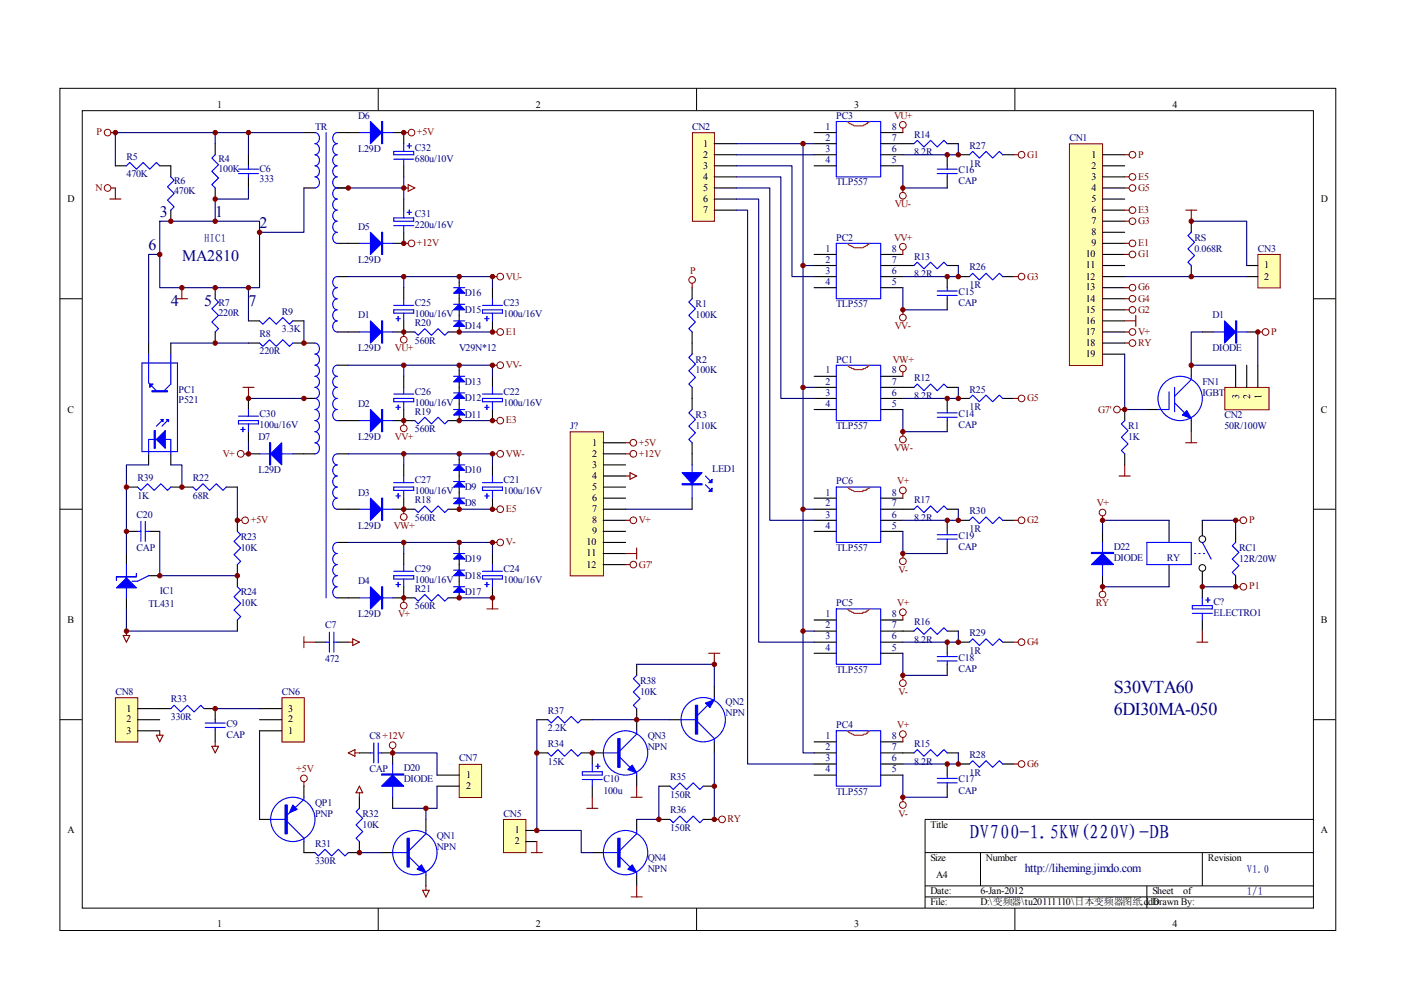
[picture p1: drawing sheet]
<svg xmlns="http://www.w3.org/2000/svg" width="297mm" height="210mm" viewBox="0 0 297 210" stroke-linecap="round" stroke-linejoin="round" font-family="sans-serif">
<g fill="none" stroke="#000" stroke-width=".21">
<path d="M12.7 18.7h270.5v178.6h-270.5zM80.2 18.7v4.7M147.7 18.7v4.7M215.2 18.7v4.7M17.4 23.5h261.1v169h-261.1zM12.7 63.3h4.7M278.4 63.3h4.7M12.7 108h4.7M278.4 108h4.7M12.7 152.6h4.7M278.4 152.6h4.7M278.4 173.7h-82.3v18.8"/>
<path d="M80.2 192.5v4.7M147.7 192.5v4.7M196.1 180.8h82.3M196.1 187.8h82.3M196.1 190.2h82.3M207.9 180.8v7M215.2 192.5v4.7M243.2 187.8v4.7M254.9 180.8v7"/>
</g>
<g fill="none" stroke="#000" stroke-width=".23">
<path d="M24.5 35.2h2.3M33.9 35.2h2.3v2.3M45.6 30.5v2.3M45.6 39.9v2.3M52.7 32.8v2.4M52.7 37.5v2.4M64.4 28.1h2.4M64.4 39.9h2.4M71.5 28.1h4.7M71.5 39.9h2.3M83.2 28.1h2.4v2.4M85.6 35.2v2.3"/>
<path d="M36.2 44.6v2.3M71.5 51.6h4.7M71.5 58.6h2.3M85.6 49.3v2.3h-2.4M85.6 42.2v2.4M97.4 59.8v1.2M31.5 72.7v2.4M36.2 72.7v2.4M45.6 61v2.3M45.6 70.4v2.3M52.7 72.7h2.3M52.7 68h2.3"/>
<path d="M62.1 72.7h4.7M62.1 68h2.3M71.5 70.4h4.7M71.5 77.4h2.3M83.2 70.4h4.8M85.6 61v2.3M85.6 68v2.4M85.6 79.8v2.3M97.4 69.2v1.2h-2.4M97.4 62.2v2.3M97.4 65.7v2.3M97.4 78.6v1.2"/>
<path d="M104.4 61v2.3M104.4 68v2.4M104.4 79.8v2.3M31.5 96.2v2.4M36.2 96.2v2.4M52.7 84.5v2.3M52.7 91.5v2.4M52.7 96.2h2.3M62.1 96.2h4.7M64.4 84.5h2.4M71.5 96.2h2.3M71.5 89.2h4.7"/>
<path d="M83.2 89.2h4.8M85.6 86.8v2.4M85.6 98.6v2.3M97.4 88v1.2h-2.4M97.4 81v2.3M97.4 84.5v2.3M97.4 97.4v1.2M97.4 99.7v2.4M104.4 86.8v2.4M104.4 98.6v2.3M26.8 103.3h2.4M26.8 117.4v2.3"/>
<path d="M26.8 112.7h2.4M31.5 112.7h2.4M36.2 103.3h4.7M48 103.3h2.3M50.3 110.3v2.4M50.3 119.7v4.7M71.5 108h4.7M71.5 115h2.3M83.2 108h4.8M85.6 105.6v2.4M85.6 117.4v2.3M97.4 106.8v1.2h-2.4"/>
<path d="M97.4 103.3v2.3M97.4 116.2v1.2M97.4 118.5v2.4M104.4 105.6v2.4M104.4 117.4v2.3M26.8 126.8v2.3M31.5 122.1h2.4M50.3 131.5v2.3M71.5 126.8h4.7M83.2 126.8h4.8M85.6 124.4v2.4M97.4 125.6v1.2h-2.4"/>
<path d="M97.4 122.1v2.3M104.4 124.4v2.4"/>
</g>
<g fill="none" stroke="#00f" stroke-width=".23">
<path d="M26.8 35.2l.7-.7 1.4 1.4 1.4-1.4 1.4 1.4 1.5-1.4 .7 .7M36.2 37.5l.7 .7-1.4 1.4 1.4 1.4-1.4 1.4 1.4 1.5-.7 .7M45.6 32.8l-.7 .7 1.4 1.4-1.4 1.4 1.4 1.4-1.4 1.5 .7 .7M50.6 36.8h4.2M50.6 35.9h4.2M52.7 35.2v.7M52.7 36.8v.7M66.8 28.1a1.2 1.2 0 0 1 .9 1.2 1.2 1.2 0 0 1-.9 1.2 1.2 1.2 0 0 1 .9 1.1 1.2 1.2 0 0 1-.9 1.2 1.2 1.2 0 0 1 .9 1.2 1.2 1.2 0 0 1-.9 1.2 1.2 1.2 0 0 1 .9 1.1 1.2 1.2 0 0 1-.9 1.2 1.2 1.2 0 0 1 .9 1.2 1.2 1.2 0 0 1-.9 1.2M69.1 28.1v98.7M71.5 28.1a1.2 1.2 0 0 0-1 1.2 1.2 1.2 0 0 0 1 1.2 1.21 1.21 0 0 0-1 1.1 1.21 1.21 0 0 0 1 1.2 1.2 1.2 0 0 0-1 1.2 1.2 1.2 0 0 0 1 1.2 1.2 1.2 0 0 0-1 1.1 1.2 1.2 0 0 0 1 1.2 1.2 1.2 0 0 0-1 1.2 1.2 1.2 0 0 0 1 1.2 1.2 1.2 0 0 0-1 1.1 1.2 1.2 0 0 0 1 1.2 1.2 1.2 0 0 0-1 1.2 1.2 1.2 0 0 0 1 1.2 1.2 1.2 0 0 0-1 1.1 1.2 1.2 0 0 0 1 1.2 1.21 1.21 0 0 0-1 1.2 1.21 1.21 0 0 0 1 1.2 1.2 1.2 0 0 0-1 1.1 1.2 1.2 0 0 0 1 1.2M76.2 28.1h7M83.5 32.1h4.2v.7h-4.2z"/>
<path d="M83.5 33.7h4.2M85.6 30.5v1.6M85.6 33.7v1.5M86.3 30.9h.9M86.8 30.5v.9M71.5 58.6a1.2 1.2 0 0 0-1 1.2 1.2 1.2 0 0 0 1 1.2 1.2 1.2 0 0 0-1 1.2 1.2 1.2 0 0 0 1 1.1 1.2 1.2 0 0 0-1 1.2 1.2 1.2 0 0 0 1 1.2M76.2 51.6h7M83.5 46.2h4.2v.7h-4.2zM83.5 47.8h4.2M85.6 44.6v1.6M85.6 47.8v1.5M86.3 45h.9"/>
<path d="M86.8 44.6v.9M30.1 77h7.5v18.8h-7.5zM31.5 75.1v6.1l1.7 1.6M36.2 75.1v6.3l-1.4 1.4M45.6 63.3l.7 .7-1.4 1.5 1.4 1.4-1.4 1.4 1.4 1.4-.7 .7M55 68l.7 .7 1.4-1.4 1.5 1.4 1.4-1.4 1.4 1.4 .7-.7M55 72.7l.7 .7 1.4-1.4 1.5 1.4 1.4-1.4 1.4 1.4 .7-.7M66.8 72.7a1.2 1.2 0 0 1 .9 1.2 1.2 1.2 0 0 1-.9 1.2 1.2 1.2 0 0 1 .9 1.2 1.2 1.2 0 0 1-.9 1.1 1.2 1.2 0 0 1 .9 1.2 1.2 1.2 0 0 1-.9 1.2 1.2 1.2 0 0 1 .9 1.2 1.2 1.2 0 0 1-.9 1.1 1.2 1.2 0 0 1 .9 1.2 1.2 1.2 0 0 1-.9 1.2 1.2 1.2 0 0 1 .9 1.2 1.2 1.2 0 0 1-.9 1.1 1.2 1.2 0 0 1 .9 1.2 1.2 1.2 0 0 1-.9 1.2 1.2 1.2 0 0 1 .9 1.2 1.2 1.2 0 0 1-.9 1.1 1.2 1.2 0 0 1 .9 1.2 1.2 1.2 0 0 1-.9 1.2 1.2 1.2 0 0 1 .9 1.2 1.2 1.2 0 0 1-.9 1.1M71.5 65.7a1.2 1.2 0 0 0-1 1.2 1.2 1.2 0 0 0 1 1.1 1.2 1.2 0 0 0-1 1.2 1.2 1.2 0 0 0 1 1.2M71.5 77.4a1.21 1.21 0 0 0-1 1.2 1.21 1.21 0 0 0 1 1.2 1.2 1.2 0 0 0-1 1.2 1.2 1.2 0 0 0 1 1.1 1.2 1.2 0 0 0-1 1.2 1.2 1.2 0 0 0 1 1.2 1.2 1.2 0 0 0-1 1.2 1.2 1.2 0 0 0 1 1.1 1.2 1.2 0 0 0-1 1.2 1.2 1.2 0 0 0 1 1.2M76.2 70.4h7M83.5 65.7h4.2v.7h-4.2z"/>
<path d="M83.5 64.8h4.2M84 67.6h.9M84.4 67.1v.9M85.6 63.3v1.5M85.6 66.4v1.6M88 70.4l.7 .7 1.4-1.4 1.4 1.4 1.4-1.4 1.4 1.4 .7-.7M96.2 79.8h2.3M96.2 68h2.3M96.2 64.5h2.3M96.2 61h2.3M102.3 64.8h4.2M102.3 65.7h4.2v.7h-4.2z"/>
<path d="M102.8 67.6h.9M103.2 67.1v.9M104.4 63.3v1.5M104.4 66.4v1.6M31.5 96.2v-3h4.7v3M34.6 88.9l-1.4 1.5M35.7 88.9l-1.4 1.5M50.6 89.2h4.2v.7h-4.2zM50.6 88.2h4.2M51 91.1h1M51.5 90.6v.9M52.7 86.8v1.4"/>
<path d="M52.7 89.9v1.6M55 96.2h7.1M71.5 96.2a1.2 1.2 0 0 0-1 1.2 1.2 1.2 0 0 0 1 1.2 1.2 1.2 0 0 0-1 1.1 1.2 1.2 0 0 0 1 1.2 1.2 1.2 0 0 0-1 1.2 1.2 1.2 0 0 0 1 1.2 1.2 1.2 0 0 0-1 1.1 1.2 1.2 0 0 0 1 1.2 1.2 1.2 0 0 0-1 1.2 1.2 1.2 0 0 0 1 1.2M76.2 89.2h7M83.5 84.5h4.2v.7h-4.2zM83.5 83.5h4.2M84 86.4h.9M84.4 85.9v.9M85.6 82.1v1.4M85.6 85.2v1.6M88 89.2l.7 .7 1.4-1.4 1.4 1.4 1.4-1.4 1.4 1.4 .7-.7M96.2 98.6h2.3"/>
<path d="M96.2 86.8h2.3M96.2 83.3h2.3M102.3 83.5h4.2M102.3 84.5h4.2v.7h-4.2zM102.8 86.4h.9M103.2 85.9v.9M104.4 82.1v1.4M104.4 85.2v1.6M26.8 119.7v7.1M29.2 103.3l.7 .7 1.4-1.4 1.4 1.4 1.4-1.4 1.4 1.4 .7-.7M29.2 112.7h.7M29.9 110.6v4.2"/>
<path d="M30.8 112.7h.7M30.8 110.6v4.2M40.9 103.3l.7 .7 1.4-1.4 1.4 1.4 1.5-1.4 1.4 1.4 .7-.7M50.3 112.7l.7 .7-1.4 1.4 1.4 1.4-1.4 1.4 1.4 1.4-.7 .7M71.5 115a1.2 1.2 0 0 0-1 1.2 1.2 1.2 0 0 0 1 1.2 1.2 1.2 0 0 0-1 1.1 1.2 1.2 0 0 0 1 1.2 1.2 1.2 0 0 0-1 1.2 1.2 1.2 0 0 0 1 1.2 1.2 1.2 0 0 0-1 1.1 1.2 1.2 0 0 0 1 1.2 1.2 1.2 0 0 0-1 1.2 1.2 1.2 0 0 0 1 1.2M76.2 108h7M83.5 103.3h4.2v.7h-4.2zM83.5 102.3h4.2M84 105.1h.9M84.4 104.7v.9M85.6 100.9v1.4M85.6 104v1.6"/>
<path d="M85.6 119.7v1.4M88 108l.7 .7 1.4-1.4 1.4 1.4 1.4-1.4 1.4 1.4 .7-.7M96.2 117.4h2.3M96.2 105.6h2.3M96.2 102.1h2.3M102.3 102.3h4.2M102.3 103.3h4.2v.7h-4.2zM102.8 105.1h.9M103.2 104.7v.9M104.4 100.9v1.4M104.4 104v1.6M104.4 119.7v1.4"/>
<path d="M31.5 122.1l-2.3 1.1h-1.2M50.3 124.4l.7 .7-1.4 1.4 1.4 1.4-1.4 1.4 1.4 1.5-.7 .7M76.2 126.8h7M83.5 122.1h4.2v.7h-4.2zM83.5 121.1h4.2M84 123.9h.9M84.4 123.5v.9M85.6 122.8v1.6M88 126.8l.7 .7 1.4-1.4 1.4 1.4 1.4-1.4 1.4 1.4 .7-.7M96.2 124.4h2.3M96.2 120.9h2.3M102.3 121.1h4.2"/>
<path d="M102.3 122.1h4.2v.7h-4.2zM102.8 123.9h.9M103.2 123.5v.9M104.4 122.8v1.6"/>
</g>
<g fill="none" stroke="#800000" stroke-width=".23">
<path d="M23.5 39.9h1v2.3M23.5 28.1h1M85.6 28.1h.9M85.6 39.9h.9M86.5 39.2l1.5 .7-1.5 .7zM23.3 42.2h2.3M85.6 51.6h.9M104.4 58.6h1M37.4 63.3h2.3M38.6 61v2.3M85.6 70.4v.9M104.4 70.4h1"/>
<path d="M104.4 77.4h1M51.5 82.1h2.4M51.7 96.2h1M52.7 82.1v2.4M85.6 89.2v.9M104.4 96.2h1M104.4 89.2h1M50.3 110.3h1M85.6 108v.9M104.4 108h1M104.4 115h1M26.1 134.7h1.4l-.7 1.5z"/>
<path d="M26.8 133.8v.9M85.6 126.8v.9M103.2 129.1h2.4M104.4 126.8v2.3"/>
</g>
<g fill="none" stroke="#800000" stroke-width=".21">
<circle cx="22.8" cy="39.9" r=".7"/>
<circle cx="22.8" cy="28.1" r=".7"/>
<circle cx="87.2" cy="28.1" r=".71"/>
<circle cx="87.2" cy="51.6" r=".71"/>
<circle cx="106.1" cy="58.6" r=".71"/>
<circle cx="85.6" cy="72" r=".71"/>
<circle cx="106.1" cy="70.4" r=".71"/>
<circle cx="106.1" cy="77.4" r=".71"/>
<circle cx="51" cy="96.2" r=".71"/>
<circle cx="85.6" cy="90.8" r=".71"/>
<circle cx="106.1" cy="96.2" r=".71"/>
<circle cx="106.1" cy="89.2" r=".71"/>
<circle cx="52" cy="110.3" r=".71"/>
<circle cx="85.6" cy="109.6" r=".71"/>
<circle cx="106.1" cy="115" r=".71"/>
<circle cx="106.1" cy="108" r=".71"/>
<circle cx="85.6" cy="128.4" r=".71"/>
</g>
<g fill="none" stroke="#000080" stroke-width=".23">
<path d="M45.6 28.1v2.4M52.7 39.9v2.3h-7.1v4.7M52.7 28.1v4.7M64.4 39.9v9.4h-9.4M64.4 28.1h-39.9v7.1M73.8 39.9h11.8M85.6 37.5v4.7M33.9 46.9h21.1v14.1h-21.1zM33.9 53.9h-2.4v18.8M73.8 58.6h30.6v2.4M85.6 58.6v2.4M97.4 58.6v1.2"/>
<path d="M36.2 72.7h16.5M52.7 61v7M64.4 68v4.7M73.8 77.4h30.6v2.4M85.6 77.4v2.4M97.4 70.4h7M97.4 77.4v1.2M31.5 98.6h-4.7v18.8M36.2 98.6h2.4v4.7M52.7 93.9v2.3M52.7 84.5h11.7M73.8 96.2h30.6v2.4"/>
<path d="M85.6 96.2v2.4M97.4 96.2v1.2M97.4 89.2h7M33.9 112.7v9.4h16.4M50.3 103.3v7M73.8 115h30.6v2.4M85.6 115v2.4M97.4 115v1.2M97.4 108h7M26.8 129.1v4.7h23.5M97.4 126.8h7"/>
</g>
<g fill="#00f" stroke="#00f" stroke-width=".23">
<path d="M33.2 93.2l1.8-1.9v3.8z"/>
<path d="M35.3 88.9h.4v.5z"/>
<path d="M34.1 88.9h.5v.5z"/>
<path d="M31.7 81.4h.8l-.8 .7z"/>
<path d="M57.4 96.2l2.3-2.3v4.7z"/>
<path d="M78.5 25.8l2.4 2.3-2.4 2.4z"/>
<path d="M78.5 49.3l2.4 2.3-2.4 2.3z"/>
<path d="M78.5 68l2.4 2.4-2.4 2.3z"/>
<path d="M78.5 86.8l2.4 2.4-2.4 2.3z"/>
<path d="M78.5 105.6l2.4 2.4-2.4 2.3z"/>
<path d="M78.5 124.4l2.4 2.4-2.4 2.3z"/>
<path d="M97.4 124.4l1.1 1.2h-2.3z"/>
<path d="M97.4 117.4l1.1 1.1h-2.3z"/>
<path d="M97.4 120.9l1.1 1.2h-2.3z"/>
<path d="M97.4 105.6l1.1 1.2h-2.3z"/>
<path d="M96.2 103.3l1.2-1.2 1.1 1.2z"/>
<path d="M96.2 99.7l1.2-1.1 1.1 1.1z"/>
<path d="M96.2 88l1.2-1.2 1.1 1.2z"/>
<path d="M96.2 84.5l1.2-1.2 1.1 1.2z"/>
<path d="M96.2 81l1.2-1.2 1.1 1.2z"/>
<path d="M97.4 68l1.1 1.2h-2.3z"/>
<path d="M96.2 65.7l1.2-1.2 1.1 1.2z"/>
<path d="M97.4 61l1.1 1.2h-2.3z"/>
<path d="M24.7 124.6l2.1-2.1 2.1 2.1z"/>
<path d="M32.7 91.3h.2v3.8h-.2z" fill-rule="evenodd"/>
<path d="M32.2 82.8h3.3v.3h-3.3z" fill-rule="evenodd"/>
<path d="M57.1 93.9h.3v4.7h-.3z" fill-rule="evenodd"/>
<path d="M80.9 25.8h.2v4.7h-.2z" fill-rule="evenodd"/>
<path d="M80.9 49.3h.2v4.6h-.2z" fill-rule="evenodd"/>
<path d="M80.9 68h.2v4.7h-.2z" fill-rule="evenodd"/>
<path d="M80.9 86.8h.2v4.7h-.2z" fill-rule="evenodd"/>
<path d="M80.9 105.6h.2v4.7h-.2z" fill-rule="evenodd"/>
<path d="M80.9 124.4h.2v4.7h-.2z" fill-rule="evenodd"/>
<path d="M24.7 122.3v.7v-.7h4.2v-.7v.7z" fill-rule="evenodd"/>
</g>
<g fill="#800000" stroke="#800000" stroke-width=".21">
<circle cx="38.6" cy="61" r=".47"/>
<circle cx="24.5" cy="28.1" r=".47"/>
<circle cx="36.2" cy="46.9" r=".47"/>
<circle cx="45.6" cy="42.2" r=".47"/>
<circle cx="45.6" cy="61" r=".47"/>
<circle cx="45.6" cy="72.7" r=".47"/>
<circle cx="55" cy="49.3" r=".47"/>
<circle cx="52.7" cy="61" r=".47"/>
<circle cx="33.9" cy="53.9" r=".47"/>
<circle cx="45.6" cy="28.1" r=".47"/>
<circle cx="45.6" cy="46.9" r=".47"/>
<circle cx="52.7" cy="28.1" r=".47"/>
<circle cx="64.4" cy="72.7" r=".47"/>
<circle cx="64.4" cy="84.5" r=".47"/>
<circle cx="52.7" cy="84.5" r=".47"/>
<circle cx="52.7" cy="96.2" r=".47"/>
<circle cx="85.6" cy="28.1" r=".47"/>
<circle cx="85.6" cy="51.6" r=".47"/>
<circle cx="85.6" cy="39.9" r=".47"/>
<circle cx="73.8" cy="39.9" r=".47"/>
<circle cx="85.6" cy="126.8" r=".47"/>
<circle cx="85.6" cy="108" r=".47"/>
<circle cx="85.6" cy="89.2" r=".47"/>
<circle cx="85.6" cy="70.4" r=".47"/>
<circle cx="104.4" cy="58.6" r=".47"/>
<circle cx="97.4" cy="70.4" r=".47"/>
<circle cx="104.4" cy="70.4" r=".47"/>
<circle cx="97.4" cy="58.6" r=".47"/>
<circle cx="85.6" cy="58.6" r=".47"/>
<circle cx="104.4" cy="77.4" r=".47"/>
<circle cx="104.4" cy="89.2" r=".47"/>
<circle cx="97.4" cy="89.2" r=".47"/>
<circle cx="97.4" cy="77.4" r=".47"/>
<circle cx="85.6" cy="77.4" r=".47"/>
<circle cx="104.4" cy="96.2" r=".47"/>
<circle cx="97.4" cy="96.2" r=".47"/>
<circle cx="85.6" cy="96.2" r=".47"/>
<circle cx="97.4" cy="108" r=".47"/>
<circle cx="104.4" cy="108" r=".47"/>
<circle cx="104.4" cy="115" r=".47"/>
<circle cx="85.6" cy="115" r=".47"/>
<circle cx="97.4" cy="115" r=".47"/>
<circle cx="104.4" cy="126.8" r=".47"/>
<circle cx="97.4" cy="126.8" r=".47"/>
<circle cx="38.6" cy="103.3" r=".47"/>
<circle cx="26.8" cy="103.3" r=".47"/>
<circle cx="26.8" cy="112.7" r=".47"/>
<circle cx="33.9" cy="122.1" r=".47"/>
<circle cx="50.3" cy="122.1" r=".47"/>
<circle cx="50.3" cy="110.3" r=".47"/>
<circle cx="26.8" cy="133.8" r=".47"/>
</g>
<path d="M146.9 28.2h4.6v18.7h-4.6z" fill="#ffffb0"/>
<g fill="none" stroke="#800000" stroke-width=".21">
<path d="M146.8 28.1h4.7v18.8h-4.7z"/>
<circle cx="191.4" cy="26.5" r=".71"/>
<circle cx="216.6" cy="32.8" r=".71"/>
<circle cx="191.4" cy="52.3" r=".71"/>
<circle cx="191.4" cy="41.5" r=".71"/>
<circle cx="216.6" cy="58.6" r=".71"/>
<circle cx="191.4" cy="67.3" r=".71"/>
<circle cx="191.4" cy="78.1" r=".71"/>
<circle cx="191.4" cy="93.2" r=".71"/>
<circle cx="216.6" cy="84.5" r=".71"/>
<circle cx="191.4" cy="104" r=".71"/>
<circle cx="191.4" cy="119" r=".71"/>
<circle cx="216.6" cy="110.3" r=".71"/>
<circle cx="191.4" cy="129.8" r=".71"/>
<circle cx="216.6" cy="136.2" r=".71"/>
<circle cx="191.4" cy="144.8" r=".71"/>
<circle cx="191.4" cy="155.6" r=".71"/>
<circle cx="191.4" cy="170.7" r=".71"/>
<circle cx="216.6" cy="162" r=".71"/>
</g>
<g fill="none" stroke="#000" stroke-width=".23">
<path d="M151.4 30.5h4.8M151.4 32.8h4.8M151.4 35.2h4.8M151.4 37.5h4.8M151.4 39.9h4.8M172.6 30.5h4.7M172.6 32.8h4.7M172.6 35.2h4.7M172.6 28.1h4.7M186.7 30.5h7.1M186.7 32.8h4.7M186.7 35.2h4.7"/>
<path d="M186.7 28.1h4.7M200.8 30.5h2.4M200.8 32.8v2.4M200.8 37.5v2.4M203.2 32.8h2.3M212.6 32.8h2.3M151.4 42.2h4.8M151.4 44.6h4.8M172.6 53.9h4.7M172.6 56.3h4.7M172.6 58.6h4.7M186.7 53.9h4.7"/>
<path d="M186.7 56.3h7.1M186.7 58.6h4.7M200.8 58.6v2.4M200.8 56.3h2.4M203.2 58.6h2.3M212.6 58.6h2.3M172.6 61h4.7M172.6 79.8h4.7M186.7 61h4.7M186.7 79.8h4.7M200.8 63.3v2.4M172.6 82.1h4.7"/>
<path d="M172.6 84.5h4.7M172.6 86.8h4.7M186.7 82.1h7.1M186.7 84.5h4.7M186.7 86.8h4.7M200.8 84.5v2.3M200.8 89.2v2.3M200.8 82.1h2.4M203.2 84.5h2.3M212.6 84.5h2.3M172.6 105.6h4.7M172.6 108h4.7"/>
<path d="M172.6 110.3h4.7M172.6 112.7h4.7M186.7 105.6h4.7M186.7 108h7.1M186.7 110.3h4.7M186.7 112.7h4.7M200.8 110.3v2.4M200.8 115v2.4M200.8 108h2.4M203.2 110.3h2.3M212.6 110.3h2.3M172.6 131.5h4.7"/>
<path d="M172.6 133.8h4.7M172.6 136.2h4.7M172.6 138.5h4.7M186.7 131.5h4.7M186.7 133.8h7.1M186.7 136.2h4.7M186.7 138.5h4.7M200.8 136.2v2.3M200.8 133.8h2.4M203.2 136.2h2.3M212.6 136.2h2.3M172.6 157.3h4.7"/>
<path d="M172.6 159.6h4.7M186.7 157.3h4.7M186.7 159.6h7.1M200.8 140.9v2.3M200.8 159.6h2.4M172.6 162h4.7M172.6 164.3h4.7M186.7 162h4.7M186.7 164.3h4.7M200.8 162v2.3M200.8 166.7v2.3M203.2 162h2.3"/>
<path d="M212.6 162h2.3"/>
</g>
<g fill="none" stroke="#00f" stroke-width=".23">
<path d="M177.3 25.8h9.4v11.7h-9.4zM193.8 30.5l.7-.7 1.4 1.4 1.4-1.4 1.4 1.4 1.4-1.4 .7 .7M198.7 36.8h4.2M198.7 35.9h4.2M200.8 35.2v.7M200.8 36.8v.7M205.5 32.8l.7-.7 1.5 1.4 1.4-1.4 1.4 1.4 1.4-1.4 .7 .7M177.3 51.6h9.4v11.7h-9.4zM193.8 56.3l.7-.7 1.4 1.4 1.4-1.4 1.4 1.4 1.4-1.4 .7 .7M205.5 58.6l.7-.7 1.5 1.4 1.4-1.4 1.4 1.4 1.4-1.4 .7 .7M177.3 77.4h9.4v11.8h-9.4zM198.7 62.6h4.2"/>
<path d="M198.7 61.7h4.2M200.8 61v.7M200.8 62.6v.7M193.8 82.1l.7-.7 1.4 1.4 1.4-1.4 1.4 1.4 1.4-1.4 .7 .7M198.7 88.5h4.2M198.7 87.5h4.2M200.8 86.8v.7M200.8 88.5v.7M205.5 84.5l.7-.7 1.5 1.4 1.4-1.4 1.4 1.4 1.4-1.4 .7 .7M177.3 103.3h9.4v11.7h-9.4zM193.8 108l.7-.7 1.4 1.4 1.4-1.4 1.4 1.4 1.4-1.4 .7 .7M198.7 114.3h4.2"/>
<path d="M198.7 113.4h4.2M200.8 112.7v.7M200.8 114.3v.7M205.5 110.3l.7-.7 1.5 1.4 1.4-1.4 1.4 1.4 1.4-1.4 .7 .7M177.3 129.1h9.4v11.8h-9.4zM193.8 133.8l.7-.7 1.4 1.4 1.4-1.4 1.4 1.4 1.4-1.4 .7 .7M198.7 139.2h4.2M200.8 138.5v.7M205.5 136.2l.7-.8 1.5 1.5 1.4-1.5 1.4 1.5 1.4-1.5 .7 .8M177.3 154.9h9.4v11.8h-9.4zM193.8 159.6l.7-.7 1.4 1.4 1.4-1.4 1.4 1.4 1.4-1.4 .7 .7M198.7 140.1h4.2"/>
<path d="M200.8 140.1v.8M198.7 166h4.2M198.7 165h4.2M200.8 164.3v.7M200.8 166v.7M205.5 162l.7-.7 1.5 1.4 1.4-1.4 1.4 1.4 1.4-1.4 .7 .7"/>
</g>
<path d="M179.7 25.8a2.75 2.75 0 0 0 2.3 .9h1l.2-.2 .7-.3v-.2l.5-.2M179.7 51.6a2.72 2.72 0 0 0 2.3 .9h1l.9-.4v-.3h.2l.3-.2M179.7 77.4l.4 .5 .5 .2h.5v.3h1.9v-.3h.4l1-.7M179.7 103.3a2.75 2.75 0 0 0 2.3 .9h1v-.2h.7v-.3l.7-.2v-.2M179.7 129.1a2.72 2.72 0 0 0 2.3 .9h1v-.2h.7v-.2h.2l.5-.5M179.7 154.9a2.73 2.73 0 0 0 2.3 1h1l.2-.3h.5l.2-.4 .5-.3" fill="none" stroke="#f00" stroke-width=".23"/>
<g fill="none" stroke="#800000" stroke-width=".23">
<path d="M191.4 27.2v.9M191.4 39.9v.9M214.9 32.8h1M191.4 53v.9M214.9 58.6h1M191.4 65.7v.9M191.4 78.8v1M191.4 91.5v1M214.9 84.5h1M191.4 104.7v.9M191.4 117.4v.9M214.9 110.3h1"/>
<path d="M191.4 130.5v1M214.9 136.2h1M191.4 143.2v.9M191.4 156.4v.9M191.4 169v1M214.9 162h1"/>
</g>
<g fill="none" stroke="#000080" stroke-width=".23">
<path d="M156.2 35.2h11.7v23.4h4.7M156.2 37.5h9.4v47h7M156.2 39.9h7v70.4h9.4M156.2 30.5h16.4M156.2 32.8h16.4M170.3 30.5v129.1h2.3M191.4 35.2v4.7h9.4M203.2 30.5v2.3h-11.8M156.2 42.2h4.7v94h11.7M156.2 44.6h2.3v117.4h14.1M170.3 56.3h2.3M203.2 56.3v2.3h-11.8"/>
<path d="M191.4 61v4.7h9.4M170.3 82.1h2.3M191.4 86.8v4.7h9.4M203.2 82.1v2.4h-11.8M170.3 108h2.3M191.4 112.7v4.7h9.4M203.2 108v2.3h-11.8M170.3 133.8h2.3M191.4 138.5v4.7h9.4M203.2 133.8v2.4h-11.8M203.2 159.6v2.4h-11.8M191.4 164.3v4.7h9.4"/>
</g>
<g fill="#800000" stroke="#800000" stroke-width=".21">
<circle cx="203.2" cy="32.8" r=".47"/>
<circle cx="200.8" cy="32.8" r=".47"/>
<circle cx="191.4" cy="39.9" r=".47"/>
<circle cx="203.2" cy="58.6" r=".47"/>
<circle cx="200.8" cy="58.6" r=".47"/>
<circle cx="203.2" cy="84.5" r=".47"/>
<circle cx="200.8" cy="84.5" r=".47"/>
<circle cx="203.2" cy="110.3" r=".47"/>
<circle cx="200.8" cy="110.3" r=".47"/>
<circle cx="203.2" cy="136.2" r=".47"/>
<circle cx="200.8" cy="136.2" r=".47"/>
<circle cx="203.2" cy="162" r=".47"/>
<circle cx="200.8" cy="162" r=".47"/>
<circle cx="170.3" cy="30.5" r=".47"/>
<circle cx="170.3" cy="133.8" r=".47"/>
<circle cx="170.3" cy="108" r=".47"/>
<circle cx="170.3" cy="82.1" r=".47"/>
<circle cx="170.3" cy="56.3" r=".47"/>
</g>
<path d="M24.6 148h4.6v9.3h-4.6z" fill="#ffffb0"/>
<path d="M24.5 147.9h4.7v9.4h-4.7z" fill="none" stroke="#800000" stroke-width=".21"/>
<path d="M29.2 150.2h4.7M29.2 152.6h4.7M29.2 154.9h4.7" fill="none" stroke="#000" stroke-width=".23"/>
<path d="M59.9 148h4.6v9.3h-4.6z" fill="#ffffb0"/>
<g fill="none" stroke="#800000" stroke-width=".21">
<path d="M59.8 147.9h4.7v9.4h-4.7z"/>
<circle cx="83.2" cy="158" r=".7"/>
<circle cx="64.4" cy="165" r=".7"/>
</g>
<g fill="none" stroke="#000" stroke-width=".23">
<path d="M66.8 136.2h2.3M71.5 136.2h2.3M33.9 150.2h2.3M43.3 150.2h2.3v2.4M45.6 154.9v2.4M55 154.9h4.7M55 152.6h4.7M55 150.2h4.7M76.2 159.6h2.3M80.9 159.6h2.3v2.4M55 173.7h2.4M64.4 178.4v2.4h2.4"/>
<path d="M64.4 166.7v2.3M76.2 178.4v2.4h-2.4M76.2 169v2.4M83.2 169v2.4M90.3 173.7v2.4M80.9 180.8h2.3M90.3 185.5v2.3"/>
</g>
<g fill="none" stroke="#00f" stroke-width=".23">
<path d="M69.1 136.2h.7M69.8 134v4.3M70.8 136.2h.7M70.8 134v4.3M36.2 150.2l.7-.7 1.4 1.4 1.4-1.4 1.5 1.4 1.4-1.4 .7 .7M43.5 153.3h4.2M43.5 154.2h4.2M45.6 152.6v.7M45.6 154.2v.7M78.5 159.6h.8M79.3 157.5v4.3M80.2 159.6h.7"/>
<path d="M80.2 157.5v4.3M57.1 173.7h3.3M60.9 174.2l3.5 3.5v.7M64.4 169v.5l-3.5 3.3M76.2 171.4l-.7 .7 1.4 1.4-1.4 1.4 1.4 1.4-1.4 1.4 .7 .7M83.2 162v7M90.3 176.1v.7l-3.5 3.5M66.8 180.8l.7 .7 1.4-1.4 1.4 1.4 1.4-1.4 1.4 1.4 .7-.7M83.2 180.8h3.6M86.8 181.7l2.1 2.1M90.3 185v.5"/>
<circle cx="62.1" cy="173.7" r="4.7"/>
<circle cx="88" cy="180.8" r="4.7"/>
</g>
<g fill="#00f" stroke="#00f" stroke-width=".23">
<path d="M89.4 183.4l.9 1.6-1.9-.7z"/>
<path d="M62.1 170.7l.9 .9-1.6 .7z"/>
<path d="M83.2 164.3l2.4 2.4h-4.7z"/>
<path d="M86.3 177.7h.5v6.1h-.5z" fill-rule="evenodd"/>
<path d="M60.4 170.7h.5v6.1h-.5z" fill-rule="evenodd"/>
<path d="M80.9 164.1h4.7v.2h-4.7z" fill-rule="evenodd"/>
</g>
<g fill="none" stroke="#800000" stroke-width=".23">
<path d="M64.4 135v2.3M64.4 136.2h2.4M73.8 136.2h1M74.8 135.4l1.4 .8-1.4 .7zM33.2 155.9h1.4l-.7 1.4zM33.9 154.9v1M44.9 158.2h1.4l-.7 1.4zM45.6 157.3v.9M73.8 159.6l1.5-.7v1.4zM75.3 159.6h.9M83.2 158.7v.9M64.4 165.7v1"/>
<path d="M76.2 166.7l.7 1.4h-1.4zM76.2 168.1v.9M89.6 188.8h1.4l-.7 1.4zM90.3 187.8v1"/>
</g>
<path d="M45.6 150.2h9.4M55 154.9v18.8M83.2 171.4h9.5M90.3 171.4v2.3M76.2 180.8h4.7" fill="none" stroke="#000080" stroke-width=".23"/>
<g fill="#800000" stroke="#800000" stroke-width=".21">
<circle cx="45.6" cy="150.2" r=".47"/>
<circle cx="76.2" cy="180.8" r=".47"/>
</g>
<path d="M226.8 30.6h7v46.9h-7z" fill="#ffffb0"/>
<path d="M226.7 30.5h7.1v47h-7.1z" fill="none" stroke="#800000" stroke-width=".21"/>
<g fill="none" stroke="#000" stroke-width=".23">
<path d="M233.8 32.8h4.7M233.8 35.2h4.7M233.8 37.5h4.7M233.8 39.9h4.7M233.8 42.2h4.7M233.8 44.6h4.7M233.8 46.9h4.7M233.8 49.3h4.7M233.8 51.6h4.7M233.8 53.9h4.7M233.8 56.3h4.7M233.8 58.6h4.7"/>
<path d="M233.8 61h4.7M233.8 63.3h4.7M233.8 65.7h4.7M233.8 68h4.7M233.8 70.4h4.7M233.8 72.7h4.7M233.8 75.1h4.7"/>
</g>
<path d="M97.5 162.2h4.6v6.9h-4.6z" fill="#ffffb0"/>
<g fill="none" stroke="#800000" stroke-width=".21">
<path d="M97.4 162.1h4.7v7h-4.7z"/>
<circle cx="240.1" cy="32.8" r=".71"/>
<circle cx="240.1" cy="37.5" r=".71"/>
<circle cx="240.1" cy="39.9" r=".71"/>
<circle cx="240.1" cy="51.6" r=".71"/>
<circle cx="240.1" cy="44.6" r=".71"/>
<circle cx="240.1" cy="53.9" r=".71"/>
<circle cx="240.1" cy="46.9" r=".71"/>
<circle cx="240.1" cy="65.7" r=".71"/>
<circle cx="240.1" cy="70.4" r=".71"/>
<circle cx="240.1" cy="61" r=".71"/>
<circle cx="240.1" cy="72.7" r=".71"/>
<circle cx="240.1" cy="63.3" r=".71"/>
</g>
<path d="M252.6 77.4v2.4M243.2 86.8h2.3M252.6 89.2v2.3M233.8 112.7v2.3M247.9 110.3v4.7M247.9 119.7v4.7M254.9 110.3v3.3M233.8 122.1v2.3M254.9 121.1v3.3M92.7 164.3h4.7M92.7 166.7h4.7" fill="none" stroke="#000" stroke-width=".23"/>
<path d="M83.2 159.6h9.5v4.7M92.7 166.7v4.7" fill="none" stroke="#000080" stroke-width=".23"/>
<g fill="#800000" stroke="#800000" stroke-width=".21">
<circle cx="83.2" cy="159.6" r=".47"/>
<circle cx="90.3" cy="171.4" r=".47"/>
<circle cx="191.4" cy="117.4" r=".47"/>
<circle cx="191.4" cy="143.2" r=".47"/>
<circle cx="191.4" cy="169" r=".47"/>
</g>
<g fill="none" stroke="#800000" stroke-width=".23">
<path d="M238.5 32.8h.9M238.5 37.5h.9M238.5 39.9h.9M238.5 44.6h.9M238.5 46.9h.9M238.5 51.6h.9M238.5 53.9h.9M238.5 61h.9M238.5 63.3h.9M238.5 65.7h.9M238.5 70.4h.9M238.5 72.7h.9"/>
<path d="M238.5 68h2.3M240.8 66.9v2.3"/>
</g>
<g fill="none" stroke="#000" stroke-width=".21">
<circle cx="254.9" cy="114.3" r=".71"/>
<circle cx="254.9" cy="120.4" r=".71"/>
</g>
<g fill="none" stroke="#00f" stroke-width=".23">
<path d="M252.6 79.8v.7l-3.6 3.5M247.9 83.1v3.7h-2.4M249 85.4l2.2 2.1M249 82.1v5.2M252.6 88.7v.5M233.8 115v7.1M243.2 115h9.4v4.7h-9.4zM253.3 117.4h.2M254.2 117.4h.2M254.9 115l1.9 3.5M255.2 117.4h.2"/>
<circle cx="250.2" cy="84.5" r="4.7"/>
</g>
<g fill="#00f" stroke="#00f" stroke-width=".23">
<path d="M231.4 119.7l2.4-2.3 2.3 2.3z"/>
<path d="M250.7 88l.9-.9 1 1.6z"/>
<path d="M231.4 117.1h4.7v.3h-4.7z" fill-rule="evenodd"/>
</g>
<path d="M259.8 82.2h9.3v4.7h-9.3z" fill="#ffffb0"/>
<g fill="none" stroke="#800000" stroke-width=".21">
<path d="M259.7 82.1h9.4v4.8h-9.4z"/>
<circle cx="268.3" cy="70.4" r=".71"/>
<circle cx="233.8" cy="108.7" r=".71"/>
<circle cx="263.6" cy="110.3" r=".71"/>
<circle cx="233.8" cy="126.1" r=".71"/>
<circle cx="263.6" cy="124.4" r=".71"/>
</g>
<g fill="none" stroke="#000" stroke-width=".23">
<path d="M252.6 46.9v2.4M252.6 56.3v2.3M254.9 70.4h2.4M262 77.4v4.7M264.3 77.4v4.7M264.3 70.4h2.4M266.7 77.4v4.7M238.5 86.8v2.4M238.5 96.2v2.4M262 112.7v2.3M254.9 124.4v2.4M254.9 131.5v2.3"/>
<path d="M262 122.1v2.3"/>
</g>
<path d="M252.6 49.3l-.7 .7 1.4 1.4-1.4 1.4 1.4 1.4-1.4 1.4 .7 .7M257.3 70.4h7M238.5 89.2l-.8 .7 1.5 1.4-1.5 1.4 1.5 1.4-1.5 1.4 .8 .7M262 115l-.7 .7 1.4 1.4-1.4 1.4 1.4 1.4-1.4 1.5 .7 .7M252.8 128.4h4.2v.7h-4.2zM252.8 130h4.2M254.9 126.8v1.6M254.9 130v1.5M255.6 127.2h1M256.1 126.8v.9" fill="none" stroke="#00f" stroke-width=".23"/>
<g fill="#00f" stroke="#00f" stroke-width=".23">
<path d="M259.6 68l2.4 2.4-2.4 2.3z"/>
<path d="M262 68h.2v4.7h-.2z" fill-rule="evenodd"/>
</g>
<path d="M266.7 70.4h.9M238.5 98.6v2.3M251.4 93.9h2.3M252.6 91.5v2.4M233.8 109.4v.9M237.3 100.9h2.3M262 110.3h.9M233.8 124.4v.9M253.7 136.2h2.4M254.9 133.8v2.4M262 124.4h.9" fill="none" stroke="#800000" stroke-width=".23"/>
<path d="M238.5 75.1v11.7h4.7M254.9 70.4h-2.3v7h9.4M266.7 70.4v7M247.9 110.3h-14.1v2.4M254.9 110.3h7.1v2.4M233.8 124.4h14.1M254.9 124.4h7.1" fill="none" stroke="#000080" stroke-width=".23"/>
<g fill="#800000" stroke="#800000" stroke-width=".21">
<circle cx="266.7" cy="70.4" r=".47"/>
<circle cx="252.6" cy="77.4" r=".47"/>
</g>
<path d="M266.8 54h4.6v7.1h-4.6z" fill="#ffffb0"/>
<path d="M266.7 53.9h4.7v7.2h-4.7z" fill="none" stroke="#800000" stroke-width=".21"/>
<path d="M264.3 56.3h2.4M264.3 58.6h2.4" fill="none" stroke="#000" stroke-width=".23"/>
<path d="M251.4 44.6h2.3M252.6 44.6v2.3" fill="none" stroke="#800000" stroke-width=".23"/>
<path d="M238.5 58.6h25.8M252.6 46.9h11.7v9.4" fill="none" stroke="#000080" stroke-width=".23"/>
<g fill="#800000" stroke="#800000" stroke-width=".21">
<circle cx="252.6" cy="58.6" r=".47"/>
<circle cx="252.6" cy="46.9" r=".47"/>
<circle cx="254.9" cy="124.4" r=".47"/>
<circle cx="233.8" cy="124.4" r=".47"/>
<circle cx="262" cy="124.4" r=".47"/>
<circle cx="262" cy="110.3" r=".47"/>
<circle cx="233.8" cy="110.3" r=".47"/>
</g>
<path d="M121 91.6h6.9v30.5h-6.9z" fill="#ffffb0"/>
<g fill="none" stroke="#800000" stroke-width=".21">
<path d="M120.9 91.5h7v30.6h-7z"/>
<circle cx="146.7" cy="59.3" r=".7"/>
<circle cx="134.3" cy="96.2" r=".71"/>
<circle cx="134.3" cy="93.9" r=".71"/>
<circle cx="236.8" cy="86.8" r=".71"/>
<circle cx="134.3" cy="110.3" r=".71"/>
<circle cx="134.3" cy="119.7" r=".71"/>
</g>
<g fill="none" stroke="#000" stroke-width=".23">
<path d="M146.7 61v2.3M146.7 70.4v4.7M127.9 93.9h4.7M127.9 96.2h4.7M127.9 98.6h4.7M146.7 82.1v4.7M146.7 93.9v4.7M127.9 100.9h4.7M127.9 103.3h4.7M127.9 105.6h4.7M127.9 108h4.7M127.9 110.3h4.7"/>
<path d="M127.9 112.7h4.7M127.9 115h4.7M127.9 117.4h4.7M127.9 119.7h4.7M146.7 105.6v2.4M113.8 159.6h2.4M113.8 152.6h2.4M123.2 159.6h4.7M123.2 152.6h2.4M135 140.9v2.3M135 150.2v4.7M142 152.6h2.4"/>
<path d="M151.4 145.5v2.4M151.4 157.3v2.3M135 164.3v2.4M135 173.7v2.4M139.7 166.7h2.3M139.7 173.7h2.3M149.1 166.7h2.3M149.1 173.7h2.3M125.6 180.8h2.3M135 185.5v2.3"/>
</g>
<path d="M146.7 60.1v.9M132.6 93.9h1M132.6 96.2h1M237.5 86.8h1M132.6 100.9h1M132.6 110.3h1M132.6 117.4h2.4M132.6 119.7h1M133.6 100.2l1.4 .7-1.4 .7zM135 116.2v2.3" fill="none" stroke="#800000" stroke-width=".23"/>
<g fill="#800000" stroke="#800000" stroke-width=".21">
<circle cx="238.5" cy="86.8" r=".47"/>
<circle cx="191.4" cy="65.7" r=".47"/>
<circle cx="191.4" cy="91.5" r=".47"/>
</g>
<g fill="none" stroke="#00f" stroke-width=".23">
<path d="M146.7 75.1l-.7 .7 1.4 1.4-1.4 1.4 1.4 1.4-1.4 1.4 .7 .7M146.7 63.3l-.7 .7 1.4 1.5-1.4 1.4 1.4 1.4-1.4 1.4 .7 .7M146.7 86.8l-.7 .7 1.4 1.4-1.4 1.5 1.4 1.4-1.4 1.4 .7 .7M146.7 98.6v7M149.6 102.8l.9 .9M149.6 100.9l.9 1M116.2 159.6l.7 .7 1.4-1.4 1.4 1.4 1.4-1.4 1.4 1.4 .7-.7M116.2 152.6l.7 .7 1.4-1.4 1.4 1.4 1.4-1.4 1.4 1.4 .7-.7M127.9 159.6h3.6M135 143.2l-.7 .7 1.4 1.4-1.4 1.4 1.4 1.4-1.4 1.4 .7 .7M135 154.9v.7l-3.5 3.6M144.4 152.6h3.5"/>
<path d="M147.9 153.1l3.5 3.5v.7M150 149.5l-2.1 2.2M151.4 147.9v.5M131.5 160.6l2.1 2.1M135 176.1v.7l-3.5 3.5M135 163.9v.4M142 166.7l.7 .7 1.5-1.4 1.4 1.4 1.4-1.4 1.4 1.4 .7-.7M142 173.7l.7 .7 1.5-1.4 1.4 1.4 1.4-1.4 1.4 1.4 .7-.7M127.9 180.8h3.6M131.5 181.7l2.1 2.1M135 185v.5"/>
<circle cx="132.6" cy="159.6" r="4.7"/>
<circle cx="149.1" cy="152.6" r="4.7"/>
<circle cx="132.6" cy="180.8" r="4.7"/>
</g>
<g fill="#00f" stroke="#00f" stroke-width=".23">
<path d="M144.6 100.2h4.3l-2.2 2.4z"/>
<path d="M151 103.5v.7h-.7z"/>
<path d="M151 101.6v.7h-.7z"/>
<path d="M149.6 149.1l1.8-.7-.9 1.6z"/>
<path d="M133.1 163.2l.9-1 1 1.7z"/>
<path d="M134 183.4l1 1.6-1.9-.7z"/>
<path d="M144.6 102.6h4.3v.2h-4.3z" fill-rule="evenodd"/>
<path d="M147.4 149.5h.5v6.1h-.5z" fill-rule="evenodd"/>
<path d="M131 156.6h.5v6.1h-.5z" fill-rule="evenodd"/>
<path d="M131 177.7h.5v6.1h-.5z" fill-rule="evenodd"/>
</g>
<path d="M132.6 108h14.1" fill="none" stroke="#000080" stroke-width=".23"/>
<path d="M106.8 173.8h4.7v7h-4.7z" fill="#ffffb0"/>
<g fill="none" stroke="#800000" stroke-width=".21">
<path d="M106.8 173.8h4.7v7h-4.7z"/>
<circle cx="153.1" cy="173.7" r=".71"/>
</g>
<path d="M125.6 159.6v2.4M111.5 176.1h2.3M111.5 178.4h2.3M125.6 166.7v2.3" fill="none" stroke="#000" stroke-width=".23"/>
<path d="M113.8 152.6v23.5h9.4v4.7h2.4M125.6 152.6h16.4M135 140.9h16.4v4.6M151.4 159.6v14.1M139.7 166.7v7h-4.7" fill="none" stroke="#000080" stroke-width=".23"/>
<g fill="#800000" stroke="#800000" stroke-width=".21">
<circle cx="151.4" cy="166.7" r=".47"/>
<circle cx="139.7" cy="173.7" r=".47"/>
<circle cx="113.8" cy="159.6" r=".47"/>
<circle cx="135" cy="152.6" r=".47"/>
<circle cx="113.8" cy="176.1" r=".47"/>
<circle cx="125.6" cy="159.6" r=".47"/>
<circle cx="151.4" cy="173.7" r=".47"/>
<circle cx="151.4" cy="140.8" r=".47"/>
</g>
<path d="M123.5 163.6h4.2v.7h-4.2zM123.5 165.3h4.2M125.6 162v1.6M125.6 165.3v1.4M126.3 162.5h.9M126.8 162v.9" fill="none" stroke="#00f" stroke-width=".23"/>
<path d="M150.3 138.5h2.3M151.4 138.5v2.4M113.8 178.4v2.4M124.4 171.4h2.4M125.6 169v2.4M133.8 169h2.4M135 166.7v2.3M151.4 173.7h1M112.6 180.8h2.4M133.8 190.2h2.4M135 187.8v2.4" fill="none" stroke="#800000" stroke-width=".23"/>
<text font-size="4.2" fill="#000080" x="205.6" y="177.8">DV700-1.5KW(220V)-DB</text>
<g font-size="3.8" fill="#000080">
<text x="236.1" y="147">S30VTA60</text>
<text x="236.1" y="151.7">6DI30MA-050</text>
</g>
<g font-size="3.4" fill="#000080">
<text x="33.9" y="46">3</text>
<text x="45.6" y="46">1</text>
<text x="31.5" y="53.1">6</text>
<text x="55" y="48.4">2</text>
<text x="38.6" y="55.4">MA2810</text>
<text x="36.2" y="64.8">4</text>
<text x="43.3" y="64.8">5</text>
<text x="52.7" y="64.8">7</text>
</g>
<text font-size="2.5" fill="#000080" x="217.3" y="184.8">http://liheming.jimdo.com</text>
<g font-size="2.3" fill="#000080">
<text x="43.3" y="51.3">HIC1</text>
<text x="264.3" y="185.2">V1.0</text>
<text x="264.3" y="189.8">1/1</text>
</g>
<g font-size="2.1">
<text x="46.1" y="22.9">1</text>
<text x="113.6" y="22.9">2</text>
<text x="181.1" y="22.9">3</text>
<text x="248.6" y="22.9">4</text>
<text x="149.1" y="31.1">1</text>
<text x="149.1" y="33.5">2</text>
<text x="149.1" y="35.7">3</text>
<text x="231.4" y="33.5">1</text>
<text x="231.4" y="35.7">2</text>
<text x="149.1" y="38.1">4</text>
<text x="149.1" y="40.5">5</text>
<text x="231.4" y="38.1">3</text>
<text x="231.4" y="40.5">4</text>
<text x="14.3" y="42.8">D</text>
<text x="149.1" y="42.8">6</text>
<text x="149.1" y="45.1">7</text>
<text x="231.4" y="42.8">5</text>
<text x="231.4" y="45.1">6</text>
<text x="231.4" y="47.5">7</text>
<text x="280.1" y="42.8">D</text>
<text x="231.4" y="49.9">8</text>
<text x="231.4" y="52.2">9</text>
<text x="230.2" y="54.5">10</text>
<text x="230.2" y="56.9">11</text>
<text x="230.2" y="59.3">12</text>
<text x="268.1" y="56.9">1</text>
<text x="268.1" y="59.3">2</text>
<text x="230.2" y="61.6">13</text>
<text x="230.2" y="63.9">14</text>
<text x="230.2" y="66.3">15</text>
<text x="230.2" y="68.7">16</text>
<text x="230.2" y="71">17</text>
<text x="230.2" y="73.3">18</text>
<text x="230.2" y="75.7">19</text>
<text x="14.3" y="87.5">C</text>
<text x="262.7" y="84.7" transform="rotate(-90 262.7 84.7)">3</text>
<text x="265.1" y="84.7" transform="rotate(-90 265.1 84.7)">2</text>
<text x="267.5" y="84.7" transform="rotate(-90 267.5 84.7)">1</text>
<text x="280.1" y="87.5">C</text>
<text x="125.6" y="94.5">1</text>
<text x="125.6" y="96.9">2</text>
<text x="125.6" y="99.2">3</text>
<text x="125.6" y="101.5">4</text>
<text x="125.6" y="103.9">5</text>
<text x="125.6" y="106.2">6</text>
<text x="125.6" y="108.6">7</text>
<text x="125.6" y="110.9">8</text>
<text x="125.6" y="113.3">9</text>
<text x="124.4" y="115.6">10</text>
<text x="124.4" y="118">11</text>
<text x="124.4" y="120.3">12</text>
<text x="14.3" y="132.1">B</text>
<text x="280.1" y="132.1">B</text>
<text x="26.8" y="150.9">1</text>
<text x="26.8" y="153.2">2</text>
<text x="26.8" y="155.5">3</text>
<text x="61.1" y="155.5">1</text>
<text x="61.1" y="153.2">2</text>
<text x="61.1" y="150.9">3</text>
<text x="98.8" y="164.9">1</text>
<text x="98.8" y="167.3">2</text>
<text x="14.3" y="176.7">A</text>
<text x="109.1" y="176.7">1</text>
<text x="109.1" y="179">2</text>
<text x="197.3" y="175.5">Title</text>
<text x="280.1" y="176.7">A</text>
<text x="197.3" y="182.6">Size</text>
<text x="209" y="182.6">Number</text>
<text x="256.1" y="182.6">Revision</text>
<text x="197.3" y="189.6">Date:</text>
<text x="197.3" y="192">File:</text>
<text x="198.5" y="186.1">A4</text>
<text x="207.9" y="189.6">6-Jan-2012</text>
<text x="207.9" y="192">D:\变频器\tu20111110\日本变频器图纸.ddb</text>
<text x="244.3" y="189.6">Sheet</text>
<text x="244.3" y="192">Drawn By:</text>
<text x="250.9" y="189.6">of</text>
<text x="46.1" y="196.6">1</text>
<text x="113.6" y="196.6">2</text>
<text x="181.1" y="196.6">3</text>
<text x="248.6" y="196.6">4</text>
</g>
<g font-size="2.1" fill="#800000">
<text x="20.5" y="28.7">P</text>
<text x="88.4" y="28.7">+5V</text>
<text x="189.6" y="25.2">VU+</text>
<text x="217.8" y="33.5">G1</text>
<text x="241.3" y="33.5">P</text>
<text x="20.2" y="40.5">N</text>
<text x="241.3" y="38.1">E5</text>
<text x="241.3" y="40.5">G5</text>
<text x="189.7" y="44">VU-</text>
<text x="241.3" y="45.1">E3</text>
<text x="241.3" y="47.5">G3</text>
<text x="88.4" y="52.2">+12V</text>
<text x="189.6" y="51.1">VV+</text>
<text x="241.3" y="52.2">E1</text>
<text x="107.3" y="59.3">VU-</text>
<text x="146.3" y="58.1">P</text>
<text x="217.8" y="59.3">G3</text>
<text x="241.3" y="54.5">G1</text>
<text x="241.3" y="61.6">G6</text>
<text x="241.3" y="63.9">G4</text>
<text x="107.3" y="71">E1</text>
<text x="189.7" y="69.8">VV-</text>
<text x="241.3" y="66.3">G2</text>
<text x="241.3" y="71">V+</text>
<text x="269.5" y="71">P</text>
<text x="83.7" y="74.5">VU+</text>
<text x="189.3" y="76.9">VW+</text>
<text x="241.3" y="73.3">RY</text>
<text x="107.3" y="78.1">VV-</text>
<text x="107.3" y="89.8">E3</text>
<text x="217.8" y="85.1">G5</text>
<text x="232.8" y="87.5">G7'</text>
<text x="83.7" y="93.3">VV+</text>
<text x="135.5" y="94.5">+5V</text>
<text x="189.6" y="95.7">VW-</text>
<text x="47.2" y="96.9">V+</text>
<text x="107.3" y="96.9">VW-</text>
<text x="135.5" y="96.9">+12V</text>
<text x="190.2" y="102.7">V+</text>
<text x="232.6" y="107.4">V+</text>
<text x="53.2" y="110.9">+5V</text>
<text x="83.5" y="112.1">VW+</text>
<text x="107.3" y="108.6">E5</text>
<text x="135.5" y="110.9">V+</text>
<text x="217.8" y="110.9">G2</text>
<text x="264.8" y="110.9">P</text>
<text x="107.3" y="115.6">V-</text>
<text x="135.5" y="120.3">G7'</text>
<text x="190.5" y="121.5">V-</text>
<text x="264.8" y="125">P1</text>
<text x="84.4" y="130.9">V+</text>
<text x="190.2" y="128.5">V+</text>
<text x="232.3" y="128.5">RY</text>
<text x="217.8" y="136.8">G4</text>
<text x="190.5" y="147.3">V-</text>
<text x="190.2" y="154.4">V+</text>
<text x="62.8" y="163.8">+5V</text>
<text x="217.8" y="162.6">G6</text>
<text x="190.5" y="173.2">V-</text>
<text x="154.3" y="174.3">RY</text>
</g>
<g font-size="2.1" fill="#000080">
<text x="66.8" y="27.5">TR</text>
<text x="75.9" y="25.2">D6</text>
<text x="146.7" y="27.5">CN2</text>
<text x="175" y="27.5">1</text>
<text x="175" y="29.9">2</text>
<text x="177.3" y="25.2">PC3</text>
<text x="189.1" y="29.9">7</text>
<text x="189.1" y="27.5">8</text>
<text x="193.8" y="29.2">R14</text>
<text x="226.7" y="29.9">CN1</text>
<text x="26.8" y="33.9">R5</text>
<text x="46.3" y="34.4">R4</text>
<text x="75.9" y="32.3">L29D</text>
<text x="88" y="32">C32</text>
<text x="88" y="34.4">680u/10V</text>
<text x="175" y="32.3">3</text>
<text x="175" y="34.6">4</text>
<text x="189.1" y="34.6">5</text>
<text x="189.1" y="32.3">6</text>
<text x="193.8" y="32.9">8.2R</text>
<text x="205.6" y="31.5">R27</text>
<text x="205.6" y="35.3">1R</text>
<text x="26.8" y="37.4">470K</text>
<text x="36.9" y="39">R6</text>
<text x="36.9" y="41.2">470K</text>
<text x="46.3" y="36.5">100K</text>
<text x="55" y="36.5">C6</text>
<text x="55" y="38.6">333</text>
<text x="177.3" y="39.3">TLP557</text>
<text x="203.2" y="36.7">C16</text>
<text x="203.2" y="39">CAP</text>
<text x="88" y="46.1">C31</text>
<text x="75.9" y="48.7">D5</text>
<text x="88" y="48.4">220u/16V</text>
<text x="175" y="53.4">1</text>
<text x="177.3" y="51.1">PC2</text>
<text x="189.1" y="53.4">8</text>
<text x="253.2" y="51.1">RS</text>
<text x="253.2" y="53.4">0.068R</text>
<text x="266.7" y="53.4">CN3</text>
<text x="75.9" y="55.7">L29D</text>
<text x="175" y="55.7">2</text>
<text x="175" y="58.1">3</text>
<text x="189.1" y="58.1">6</text>
<text x="189.1" y="55.7">7</text>
<text x="193.8" y="55">R13</text>
<text x="193.8" y="58.8">8.2R</text>
<text x="205.6" y="57.3">R26</text>
<text x="46.3" y="64.9">R7</text>
<text x="88" y="64.9">C25</text>
<text x="98.6" y="62.8">D16</text>
<text x="106.8" y="64.9">C23</text>
<text x="147.5" y="65.1">R1</text>
<text x="175" y="60.5">4</text>
<text x="177.3" y="65.1">TLP557</text>
<text x="189.1" y="60.5">5</text>
<text x="203.2" y="62.5">C15</text>
<text x="203.2" y="64.9">CAP</text>
<text x="205.6" y="61.1">1R</text>
<text x="46.3" y="67">220R</text>
<text x="55" y="71.5">R8</text>
<text x="59.8" y="66.7">R9</text>
<text x="59.8" y="70.3">3.3K</text>
<text x="75.9" y="67.5">D1</text>
<text x="88" y="67.2">100u/16V</text>
<text x="88" y="69.1">R20</text>
<text x="98.6" y="69.8">D14</text>
<text x="98.6" y="66.3">D15</text>
<text x="106.8" y="67.2">100u/16V</text>
<text x="147.5" y="67.5">100K</text>
<text x="257" y="67.5">D1</text>
<text x="55" y="75">220R</text>
<text x="75.9" y="74.5">L29D</text>
<text x="88" y="72.9">560R</text>
<text x="97.4" y="74.5">V29N*12</text>
<text x="147.5" y="76.9">R2</text>
<text x="177.3" y="76.9">PC1</text>
<text x="257" y="74.5">DIODE</text>
<text x="37.8" y="83.4">PC1</text>
<text x="88" y="83.7">C26</text>
<text x="98.6" y="81.5">D13</text>
<text x="106.8" y="83.7">C22</text>
<text x="147.5" y="79.2">100K</text>
<text x="175" y="79.2">1</text>
<text x="175" y="81.5">2</text>
<text x="175" y="83.9">3</text>
<text x="189.1" y="83.9">6</text>
<text x="189.1" y="81.5">7</text>
<text x="189.1" y="79.2">8</text>
<text x="193.8" y="80.9">R12</text>
<text x="205.6" y="83.2">R25</text>
<text x="254.9" y="81.5">FN1</text>
<text x="254.9" y="83.9">IGBT</text>
<text x="37.8" y="85.5">P521</text>
<text x="55" y="88.4">C30</text>
<text x="75.9" y="86.3">D2</text>
<text x="88" y="86">100u/16V</text>
<text x="88" y="87.9">R19</text>
<text x="98.6" y="88.6">D11</text>
<text x="98.6" y="85.1">D12</text>
<text x="106.8" y="86">100u/16V</text>
<text x="147.5" y="88.6">R3</text>
<text x="175" y="86.3">4</text>
<text x="189.1" y="86.3">5</text>
<text x="193.8" y="84.6">8.2R</text>
<text x="203.2" y="88.4">C14</text>
<text x="205.6" y="87">1R</text>
<text x="259.6" y="88.6">CN2</text>
<text x="54.8" y="93.3">D7</text>
<text x="55" y="90.7">100u/16V</text>
<text x="75.9" y="93.3">L29D</text>
<text x="88" y="91.6">560R</text>
<text x="120.9" y="90.9">J?</text>
<text x="147.5" y="90.9">110K</text>
<text x="177.3" y="90.9">TLP557</text>
<text x="203.2" y="90.7">CAP</text>
<text x="239.2" y="90.9">R1</text>
<text x="239.2" y="93.3">1K</text>
<text x="259.6" y="90.9">50R/100W</text>
<text x="54.8" y="100.3">L29D</text>
<text x="98.6" y="100.3">D10</text>
<text x="151" y="100.1">LED1</text>
<text x="29.1" y="102">R39</text>
<text x="29.1" y="105.8">1K</text>
<text x="40.9" y="102">R22</text>
<text x="40.9" y="105.8">68R</text>
<text x="75.9" y="105.1">D3</text>
<text x="88" y="102.5">C27</text>
<text x="88" y="104.8">100u/16V</text>
<text x="88" y="106.7">R18</text>
<text x="98.6" y="107.4">D8</text>
<text x="98.6" y="103.9">D9</text>
<text x="106.8" y="102.5">C21</text>
<text x="106.8" y="104.8">100u/16V</text>
<text x="175" y="105.1">1</text>
<text x="175" y="107.4">2</text>
<text x="177.3" y="102.7">PC6</text>
<text x="189.1" y="107.4">7</text>
<text x="189.1" y="105.1">8</text>
<text x="193.8" y="106.7">R17</text>
<text x="29" y="109.7">C20</text>
<text x="75.9" y="112.1">L29D</text>
<text x="88" y="110.4">560R</text>
<text x="175" y="109.7">3</text>
<text x="175" y="112.1">4</text>
<text x="189.1" y="112.1">5</text>
<text x="189.1" y="109.7">6</text>
<text x="193.8" y="110.4">8.2R</text>
<text x="205.6" y="109.1">R30</text>
<text x="205.6" y="112.8">1R</text>
<text x="29" y="116.8">CAP</text>
<text x="51.1" y="114.5">R23</text>
<text x="51.1" y="116.8">10K</text>
<text x="98.6" y="119.1">D19</text>
<text x="177.3" y="116.8">TLP557</text>
<text x="203.2" y="114.2">C19</text>
<text x="203.2" y="116.6">CAP</text>
<text x="236.1" y="116.6">D22</text>
<text x="236.1" y="118.9">DIODE</text>
<text x="247.4" y="118.9">RY</text>
<text x="262.7" y="116.8">RC1</text>
<text x="262.7" y="119.1">12R/20W</text>
<text x="33.9" y="125.9">IC1</text>
<text x="75.9" y="123.9">D4</text>
<text x="88" y="121.3">C29</text>
<text x="88" y="123.6">100u/16V</text>
<text x="88" y="125.5">R21</text>
<text x="98.6" y="122.7">D18</text>
<text x="106.8" y="121.3">C24</text>
<text x="106.8" y="123.6">100u/16V</text>
<text x="31.5" y="128.8">TL431</text>
<text x="51.1" y="126.2">R24</text>
<text x="51.1" y="128.5">10K</text>
<text x="75.9" y="130.9">L29D</text>
<text x="88" y="129.2">560R</text>
<text x="98.6" y="126.2">D17</text>
<text x="175" y="130.9">1</text>
<text x="177.3" y="128.5">PC5</text>
<text x="189.1" y="130.9">8</text>
<text x="257.3" y="128.3">C?</text>
<text x="257.3" y="130.7">ELECTRO1</text>
<text x="68.9" y="133.2">C7</text>
<text x="175" y="133.2">2</text>
<text x="175" y="135.6">3</text>
<text x="175" y="137.9">4</text>
<text x="189.1" y="137.9">5</text>
<text x="189.1" y="135.6">6</text>
<text x="189.1" y="133.2">7</text>
<text x="193.8" y="132.5">R16</text>
<text x="193.8" y="136.3">8.2R</text>
<text x="205.6" y="134.9">R29</text>
<text x="68.9" y="140.3">472</text>
<text x="177.3" y="142.6">TLP557</text>
<text x="203.2" y="140.1">C18</text>
<text x="203.2" y="142.4">CAP</text>
<text x="205.6" y="138.6">1R</text>
<text x="24.5" y="147.3">CN8</text>
<text x="36.2" y="148.9">R33</text>
<text x="59.8" y="147.3">CN6</text>
<text x="135.7" y="145">R38</text>
<text x="135.7" y="147.3">10K</text>
<text x="153.8" y="149.5">QN2</text>
<text x="36.2" y="152.8">330R</text>
<text x="48" y="154.1">C9</text>
<text x="116.2" y="151.3">R37</text>
<text x="116.2" y="155">2.2K</text>
<text x="153.8" y="151.8">NPN</text>
<text x="177.3" y="154.4">PC4</text>
<text x="48" y="156.5">CAP</text>
<text x="78.3" y="156.7">C8 +12V</text>
<text x="97.4" y="161.4">CN7</text>
<text x="116.2" y="158.3">R34</text>
<text x="137.3" y="156.7">QN3</text>
<text x="137.3" y="159.1">NPN</text>
<text x="175" y="156.7">1</text>
<text x="175" y="159.1">2</text>
<text x="175" y="161.4">3</text>
<text x="189.1" y="161.4">6</text>
<text x="189.1" y="159.1">7</text>
<text x="189.1" y="156.7">8</text>
<text x="193.8" y="158.3">R15</text>
<text x="205.6" y="160.7">R28</text>
<text x="78.3" y="163.8">CAP</text>
<text x="85.6" y="163.5">D20</text>
<text x="85.6" y="165.9">DIODE</text>
<text x="116.2" y="162.2">15K</text>
<text x="127.9" y="165.9">C10</text>
<text x="142.1" y="165.5">R35</text>
<text x="175" y="163.8">4</text>
<text x="189.1" y="163.8">5</text>
<text x="193.8" y="162.2">8.2R</text>
<text x="203.2" y="165.9">C17</text>
<text x="205.6" y="164.4">1R</text>
<text x="66.8" y="170.8">QP1</text>
<text x="66.8" y="173.2">PNP</text>
<text x="76.9" y="173.2">R32</text>
<text x="106.8" y="173.2">CN5</text>
<text x="127.9" y="168.2">100u</text>
<text x="142.1" y="169.2">150R</text>
<text x="142.1" y="172.5">R36</text>
<text x="177.3" y="168.5">TLP557</text>
<text x="203.2" y="168.2">CAP</text>
<text x="66.8" y="179.5">R31</text>
<text x="76.9" y="175.5">10K</text>
<text x="92.6" y="177.9">QN1</text>
<text x="142.1" y="176.2">150R</text>
<text x="66.8" y="183.2">330R</text>
<text x="92.6" y="180.2">NPN</text>
<text x="137.3" y="182.6">QN4</text>
<text x="137.3" y="184.9">NPN</text>
</g>
</svg>
